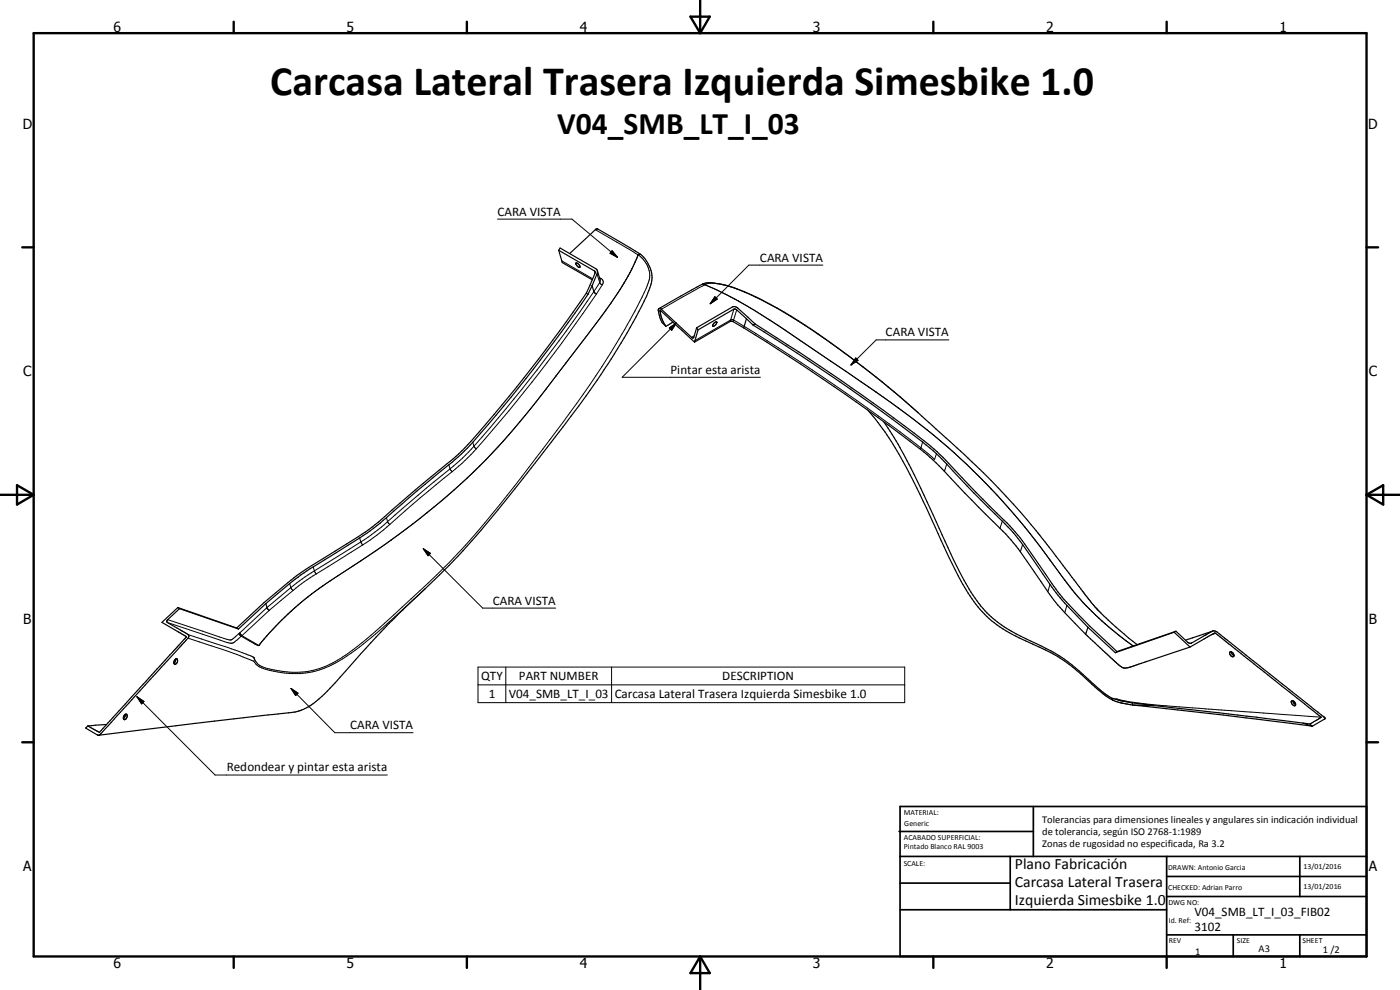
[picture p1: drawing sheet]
<svg xmlns="http://www.w3.org/2000/svg" width="420mm" height="297mm" viewBox="0 0 420 297" stroke-linecap="round" stroke-linejoin="round" font-family="sans-serif">
<g fill="none" stroke="#000" stroke-width=".35">
<path d="M167.7 75.1l10.8 6.3 .1 .6-2.6 6M167.7 75.1l.4-.7 10.7 6.2 .5 .6M167.7 75.1l1 3.7 9 5.1M171 76.1l8.1-7.4 9.9 5.6a10.8 10.8 0 0 1 6 5.9 8.8 8.8 0 0 1-.6 7.8 173.2 173.2 0 0 1-15.2 26 720.9 720.9 0 0 1-40.2 51.2l-7.1 7.3a360.4 360.4 0 0 0-32 33.2 28.3 28.3 0 0 1-8.9 7.2l-2.3 .7-1.3 .2-57.7 6.8M172.8 79a1.13 1.13 0 0 1 1.2 1.2 1.27 1.27 0 0 1-1.2-1.2zM176 88l.5 .3M176 88a470.3 470.3 0 0 1-34.7 44.5 49.5 49.5 0 0 1-7.1 6.6l-14.2 11.9a89 89 0 0 1-12.5 10l-15.8 9.9a94.1 94.1 0 0 0-12.5 9.9l-8.2 7.6M176.5 88.3a453 453 0 0 1-35.5 45.3 81.8 81.8 0 0 1-11.1 9.7l-9.3 8a95.5 95.5 0 0 1-19.6 14.5 103.8 103.8 0 0 0-21.2 15.3M177.7 85.7l-1.2 2.6M177.7 85.7l.6 1.9 .7 .6M179.3 81.2l-.1 1-1.5 3.5M179.3 81.2l.8 2.8"/>
<path d="M197.8 92.6l11.4-6.5a6.9 6.9 0 0 1 6.1-1 57 57 0 0 1 18 7.4 277.5 277.5 0 0 1 36.9 26.6l5.3 4.7a485.6 485.6 0 0 1 24.2 22.7l4.4 4.8a318.1 318.1 0 0 1 18.8 23.4l4.6 6.1 1.8 2.1M198.1 93.3a10.5 10.5 0 0 0 1.7 4.6M198.1 93.3h.1M198.2 93.2l10.2 9.5M198.2 93.2l-.1 .1M198.2 93.2h.1M199.8 97.9l-1.1-1.1-.5-1.2-.6-2.4 .2-.6 .6 .1 9.3 8.6 .5-.1 .9-2.9M202 96.6l-2.2 1.3M209.1 98.3l.4 .7M209.5 99l-1.1 3.7M214.3 96.9l.8-.3a1.22 1.22 0 0 1-1.2 1.2zM223.2 98.4a568.1 568.1 0 0 1 55.9 38.8l3.5 3.3 6.9 7.4 11.5 11.5a60 60 0 0 1 7.3 9.1l6.7 9.8 2.4 3.2 8.4 8.8"/>
<path d="M223.2 98.4l-3.3-2h-.7l-10.8 6.3M224 95.6l2 1.9M224 95.6l-2.9-2.6-.7-.3-10.9 6.3M224 95.6l-.8 2.8M226 97.5a568.7 568.7 0 0 1 54.1 37.8l4 3.9 8.2 8.7 8.5 8.5a64.9 64.9 0 0 1 10.3 13 75 75 0 0 0 9.1 12.3l6.3 6.5M226.6 97.2l-.6 .3M226.6 97.2l-5.3-4.9-1.1-.3-11.1 6.3M226.6 97.2a619.3 619.3 0 0 1 51.8 35.9l4.6 4.1a429.9 429.9 0 0 0 20.1 20.6l3 3.5 10.8 15.4a74.2 74.2 0 0 0 10.2 11.2l8.1 7.6M260.6 123.2l1.5 1.8a105.4 105.4 0 0 1 14 23.4l3.7 7.9a168.4 168.4 0 0 0 11.9 23.3 32.6 32.6 0 0 0 14.1 11.8l7.5 3.4a52.8 52.8 0 0 1 14.8 10.9l3.4 2.9 2.5 1.5M265.2 126.5a178.5 178.5 0 0 1 14.9 28.1 188.2 188.2 0 0 0 11.3 23.1 34 34 0 0 0 16.5 13.9 57.2 57.2 0 0 1 20.6 13.9l2.8 2.4 2.6 1.7M52.6 197.8l.4-.1a1.04 1.04 0 0 1-.3 1.6 .84 .84 0 0 1-.6-.7 .84 .84 0 0 1 .5-.8zM52.7 197.7v.5l-.5 .8"/>
<path d="M53.4 182.3l-4.8 4.4 7 4.1 .3 .2-.1 .3-25.9 28.4-3.5-1.9M53.4 182.3l17.6 6.1M53.4 182.3l.5 .3M53.9 182.6l-3.7 3.5-.1 .5 5.3 3.2a1.12 1.12 0 0 1 1 1.7l-26.3 28.8M53.9 182.6l17.7 6.1M71 188.4l.6 .3M72 189.9l.6 .9 5.2 2.9M79.8 181.1l-8.2 7.6M79.8 181.1l.4 1.4 .6 .6M325.8 190.3l9 8.4a3.6 3.6 0 0 0 4.2 1.5l18.2-6.1M326.5 188.2l8.2 7.6M326.5 188.2l-.7 2.1"/>
<path d="M329.3 182.9h.1M329.4 182.9l5.5 5.3 6.4 5.2M335.2 195.5l-.5 .3M352.4 189.7l4.8 4.4M352.4 189.7l-17.7 6.1M352.9 189.4l3.5 3.3 .8 .3 5.8-3.2a1.6 1.6 0 0 1 2.3-.1l32 25.4M352.9 189.4l-17.7 6.1M352.9 189.4l-.5 .3M357.2 194.1l7.2-4.2 .4 .1 31.7 25.2-3.4 2M363.9 189.4l-8.1 2.7M369.1 195.6l.2-.1a1.19 1.19 0 0 1 1 1.1 .48 .48 0 0 1-.3 .5 .48 .48 0 0 1-.6-.3l-.4-.8zM369.5 195.6l.3 .7 .6 .4"/>
<path d="M26.4 217.8l-.7 .6 3.6 2.2h.5l.3-.3M32 217.4l-5.6 .4M37.5 214.4v-.1a.58 .58 0 0 1 .7 .4 .58 .58 0 0 1-.2 .7l-.6 .5a.92 .92 0 0 1 .1-1.5zM37.5 214.3a1.14 1.14 0 0 1-.5 1.3M333.8 209.5l.2 .6M333.9 209.6l2 .5M333.9 209.6l-.2-.1 .3 .6M334 210.1l2.6 .8 3.3 .6M335.9 210.1l.1 .1M336 210.2l3.8 .7M339.2 211.4v.1M339.8 210.9l6.4 .8"/>
<path d="M339.8 210.9l.1 .6M339.9 211.5l6.3 .2M339.9 211.5l27.2 3 26.5 3.3M346.2 211.7l44.8 5.3M387.6 210.4l.1-.1a.96 .96 0 0 1 .9 .4 .96 .96 0 0 1 .1 1.1l-.9-.5zM388 210.3l.3 .6 .6 .5M391 217l2.1 .2M391 217l2.6 .8M393.1 217.2l.5 .5M393.6 217.7l.3 .2M393.6 217.7v.1M393.6 217.8l.3 .1"/>
<path d="M397.3 215.1h.1M397.4 215.1l.3 .3-.2 .4-3.6 2.1M30.1 220.3h.1"/>
</g>
<g fill="none" stroke="#000" stroke-width=".3">
<path d="M149.3 65.7h22.4l13.6 11.5M168.6 78.3l9.3 5.4M178.7 68.9l12.8 7.6M183.7 75.2l1.6 2-2.2-1.2zM191.5 76.5l-3 6.3M191.5 76.5h.1M191.5 76.5l-2.4 5.3-3.1 5.1M191.5 76.5a7.3 7.3 0 0 1 3 8.6 201.5 201.5 0 0 1-23.4 38.6 493.9 493.9 0 0 1-33.8 42.4 438 438 0 0 1-30.1 27.9 29.9 29.9 0 0 1-17.9 7.7 30.7 30.7 0 0 1-11.2-2l-.8-.5-.9-1.5M192.2 76.3l-.7 .2M192.3 76.4l-.8 .1M247 79.5h-22.3l-11.6 11.6M178.4 81.3l.2 .7"/>
<path d="M179 96.9l-3 4M179.2 82.2l.8 2.6M179.9 83.3l.5 .3M180 84.8l.8 .7M180 84.8a463.9 463.9 0 0 1-37.8 49.1M180.1 84l-.1 .8M180.4 83.6l-.4 .1M180.4 83.6a1.24 1.24 0 0 1 .4 1.9M180.8 85.5a397 397 0 0 1-23.5 32l-4.6 5.8-9.8 11.4M183.3 91l-4.3 5.9M186 86.9l-2.7 4.1M186.1 86.9l-2.8 4.1"/>
<path d="M188.5 82.8l-2.4 4.1M198.3 93.2l-.2 .1M200.9 98.4l2.1-1.5-1.4 2.2zM203 96.9l-16.3 16.3h41.5M210.9 85.2l.6 .3M211 85.2l.6 .2M211.5 85.5l2.7 1.1M211.5 85.5l-13 7.3M211.6 85.4l6.4 3 8.5 4.8M211.6 85.4a6.9 6.9 0 0 1 4.9-.1 60.8 60.8 0 0 1 16.7 7.2 277.7 277.7 0 0 1 42.3 31.3M211.6 85.4l-.1 .1M214.5 89l.8 .7-2.2 1.4z"/>
<path d="M215.4 87.1a129.1 129.1 0 0 1 15.7 9M219.3 96h.9M219.3 96l-10.7 6.2M219.3 96l-.2 .4M220.2 96a605.7 605.7 0 0 1 56.2 38.4M220.2 96l-.2 .5M220.2 92.8l-.9 3.2M221.1 93l-.9 3M228.8 94.6l2.4 1.5M231.1 96.1l22.8 15.3M231.2 96.1l22.7 15.3M166.9 112.8l-9.3 11.8"/>
<path d="M176 100.9l-6.1 7.9M176 100.9l-13.7 17.8M208.4 100.8l-.9 .4M253.9 111.4l13.5 9.4M256.8 107.4l.7 .7-2.1 1.4zM284.8 102h-21.8l-7.6 7.5M134.7 139.4l.4 1.3M141.9 132.7l.3 1.2M142.2 133.9l.7 .8M142.2 133.9l-3.4 3.5-3.7 3.3M142.9 134.7l-4.3 4.4-2.9 2.4M152.7 130.4l-6.9 7.6-5.6 5.4"/>
<path d="M152.8 130.4a172.3 172.3 0 0 1-12.6 13M157.6 124.6l-4.9 5.8M157.6 124.6l-4.8 5.8M160.8 120.7l-3.2 3.9M267.4 120.8l4.3 3.2M267.4 120.8l4.4 3.2M271.7 124l8.5 6.6M271.8 124l8.4 6.6M276.4 134.4l4.1 3.4 .5-1.7M276.4 134.4l-.1 .4M276.9 132.6l-.5 1.8M280.2 130.6l6.1 5.2"/>
<path d="M284.1 139.2l-.7 2.2M286.3 135.8l1.9 1.8M288.2 137.6l7.5 7.3M290.1 139.4a195.5 195.5 0 0 1 19.1 20.7M116 155.3l.3 1.2M116.3 156.5l-2.8 2.4-5.2 3.7M116.3 156.5l.7 .9M117 157.4l-3.9 3.2-4.2 2.9M123.9 157.2l-4.4 3.2M128.1 153.8l-6.4 5.1-6.6 4.7M135.1 140.7l-7.2 5.8-11.6 10M135.1 140.7l.6 .8"/>
<path d="M135.7 141.5l-9.5 7.8-9.2 8.1M138.2 145.2l-10.1 8.7M140.2 143.4l-14.2 12.2M299.2 148.6l5.2 5.7M300.8 156.4l-.7 2.1M306 156.3l4.7 5.8 7.4 9.9M86.9 175.1l.4 1.2M87.3 176.3a194.5 194.5 0 0 0-15.5 13.7l-.1 .1M87.3 176.3l.7 .9M88 177.2a204.9 204.9 0 0 0-15.5 13.6l-.1 .1M92.5 179.1l-4.2 3.4-3.8 3.6M94 170.1l.3 1.2"/>
<path d="M94.3 171.3l-7 5M94.3 171.3l.6 .9M94.6 177.4l-2.2 1.6M94.6 177.4l-4.2 3.3-5.9 5.4M94.9 172.2l-3.6 2.3-3.3 2.7M97.9 175l-3.3 2.4M101.4 172.8l-6.8 4.6M106 169.8l-4.6 3M107.9 161.4l.4 1.2M108.3 162.6l-14 8.7M108.3 162.6l.6 .9M108.9 163.5l-14 8.7"/>
<path d="M115.1 163.6l-16 10.7M115.1 163.7l-6.8 4.6M127 164.6l2.2 1.4-.7 .8zM127 164.6l17.9 17.9h21.9M127.5 176.7a211.7 211.7 0 0 1-22.1 19.3 26.8 26.8 0 0 1-20.7 5.8 18.8 18.8 0 0 1-7.4-2.1l-1.3-1.4-4.8-1.9-14.8-4.9M306.9 163.4l-.7 2.2M312.2 164.1l5.8 7.9M315.1 175.3l-.7 2.2M318 172a78.1 78.1 0 0 0 10.8 12.5M318.1 172l4.5 6 2.6 2.8M50.2 186.8l17.9 5.9a2.85 2.85 0 0 0 3.5-1.1l.8-.7M50.3 185.9l17 5.7a2.46 2.46 0 0 0 3.6-.8l.8-.7"/>
<path d="M56.5 190.4l4 1.3a146.8 146.8 0 0 1 15.5 5.4l.3 .4M71.7 190.1l.7 .8M72.4 190.9l4.1 2.4 1.1 .4M76.3 197.5h.1M76.3 197.5l.1 .4M77.6 193.7h.1M77.7 193.7h.1M83.6 187l-5.2 5.7-.6 1M84.5 186.1l-3.6 3.7-3.1 3.9M320.2 181.7l-.7 2.1M326 181.8l2.7 2.7M328.7 184.5l5 4.4 6.4 4.9"/>
<path d="M328.8 184.5l6 5.2M334.7 189.7l2.1 1.7M336.9 191.4l3.2 2.4M357.6 193h-.2M364.8 190l-1.3 .5M41.1 209l2.1 1.5-.7 .7zM41.1 209l23.4 23.5h51.7M87.3 206.5l2.1 1.5-.7 .7zM87.3 206.5l13.2 13.3h23.5M143.5 200.2h128v10.6h-128zM143.5 205.5h128M151.8 200.2v10.6"/>
<path d="M183.5 200.2v10.6M334.8 209.6l4.1 1 9.2 1 48.4 3.6"/>
</g>
<g fill="#000">
<circle cx="198.2" cy="93.2" r=".18"/>
<circle cx="80.1" cy="182.3" r=".18"/>
</g>
<g fill="none" stroke="#000" stroke-width=".71">
<path d="M10.1 9.9h400v277.1h-400zM70.1 6.5v3.4M140.1 6.5v3.4M207.2 5h5.8l-2.9 4.9zM210.1 0v9.9M280.1 6.5v3.4M350.1 6.5v3.4M6.7 74.2h3.4M410.1 74.2h3.5M.1 148.5h10M5.1 145.6l5 2.9-5 2.9zM410.1 148.5h10"/>
<path d="M410.1 148.5l5-2.9v5.8zM6.7 222.7h3.4M410.1 222.7h3.5M70.1 287v3.4M140.1 287v3.4M210.1 287v10M210.1 287l2.9 5h-5.8zM280.1 287v3.4M350.1 287v3.4"/>
</g>
<g fill="none" stroke="#000" stroke-width=".51">
<path d="M269.8 249.5h40.3M270.1 242h140v45h-140zM270.1 257h140M303.2 257v16M310.1 242v15M350.1 257v30M390.1 257v12M270.1 265h33.1M270.1 273h80M350.1 269h60M350.1 263h60M350.1 280.5h60"/>
<path d="M370.1 280.5v6.5M390.1 280.5v6.5"/>
</g>
<path d="M183.7 75.2l1.6 2-2.2-1.2zM200.9 98.4l2.1-1.5-1.4 2.2zM214.5 89l.8 .7-2.2 1.4zM256.8 107.4l.7 .7-2.1 1.4zM127 164.6l2.2 1.4-.7 .8zM41.1 209l2.1 1.5-.7 .7zM87.3 206.5l2.1 1.5-.7 .7z" fill="#000"/>
<text font-size="12.6" x="81.1" y="28.4">Carcasa Lateral Trasera Izquierda Simesbike 1.0</text>
<text font-size="9.4" x="167.2" y="40.2">V04_SMB_LT_I_03</text>
<g font-size="4.7">
<text x="304.6" y="260.8">Plano Fabricación</text>
<text x="304.6" y="266.2">Carcasa Lateral Trasera</text>
<text x="304.6" y="271.6">Izquierda Simesbike 1.0</text>
</g>
<g font-size="4.2">
<text x="34" y="9.6">6</text>
<text x="104" y="9.6">5</text>
<text x="174" y="9.6">4</text>
<text x="244" y="9.6">3</text>
<text x="314" y="9.6">2</text>
<text x="384" y="9.6">1</text>
<text x="6.8" y="38.7">D</text>
<text x="410.6" y="38.7">D</text>
<text x="7" y="112.9">C</text>
<text x="410.8" y="112.9">C</text>
<text x="7" y="187.1">B</text>
<text x="410.8" y="187.1">B</text>
<text x="7" y="261.4">A</text>
<text x="410.8" y="261.4">A</text>
<text x="34" y="290.4">6</text>
<text x="104" y="290.4">5</text>
<text x="174" y="290.4">4</text>
<text x="244" y="290.4">3</text>
<text x="314" y="290.4">2</text>
<text x="384" y="290.4">1</text>
</g>
<g font-size="3.9">
<text x="149.3" y="64.7">CARA VISTA</text>
<text x="228.1" y="78.5">CARA VISTA</text>
<text x="265.8" y="100.9">CARA VISTA</text>
<text x="201.2" y="112.2">Pintar esta arista</text>
<text x="147.9" y="181.4">CARA VISTA</text>
<text x="144.4" y="204.1">QTY</text>
<text x="146.7" y="209.4">1</text>
<text x="152.7" y="209.4">V04_SMB_LT_I_03</text>
<text x="155.7" y="204.1">PART NUMBER</text>
<text x="184.5" y="209.5">Carcasa Lateral Trasera Izquierda Simesbike 1.0</text>
<text x="216.8" y="204.1">DESCRIPTION</text>
<text x="105.1" y="218.8">CARA VISTA</text>
<text x="68.1" y="231.5">Redondear y pintar esta arista</text>
<text x="358.5" y="275">V04_SMB_LT_I_03_FIB02</text>
<text x="358.5" y="279.4">3102</text>
</g>
<g font-size="3.1">
<text x="312.7" y="246.8">Tolerancias para dimensiones lineales y angulares sin indicación individual</text>
<text x="312.7" y="250.4">de tolerancia, según ISO 2768-1:1989</text>
<text x="312.7" y="254">Zonas de rugosidad no especificada, Ra 3.2</text>
<text x="358.7" y="286.5">1</text>
<text x="377.7" y="285.6">A3</text>
<text x="397" y="285.9">1 /2</text>
</g>
<g font-size="2.4">
<text x="271.2" y="244.4">MATERIAL:</text>
<text x="271.3" y="252">ACABADO SUPERFICIAL:</text>
<text x="271.4" y="247.9">Generic</text>
<text x="271.3" y="254.6">Pintado Blanco RAL 9003</text>
<text x="271.2" y="259.7">SCALE:</text>
<text x="350.6" y="260.9">DRAWN: Antonio Garcia</text>
<text x="391.2" y="260.6">13/01/2016</text>
<text x="350.6" y="267">CHECKED: Adrian Parro</text>
<text x="391.2" y="266.7">13/01/2016</text>
<text x="350.6" y="271.4">DWG NO:</text>
<text x="350.8" y="276.9">Id. Ref:</text>
<text x="350.8" y="282.8">REV</text>
<text x="371.2" y="282.9">SIZE</text>
<text x="390.9" y="282.9">SHEET</text>
</g>
</svg>
